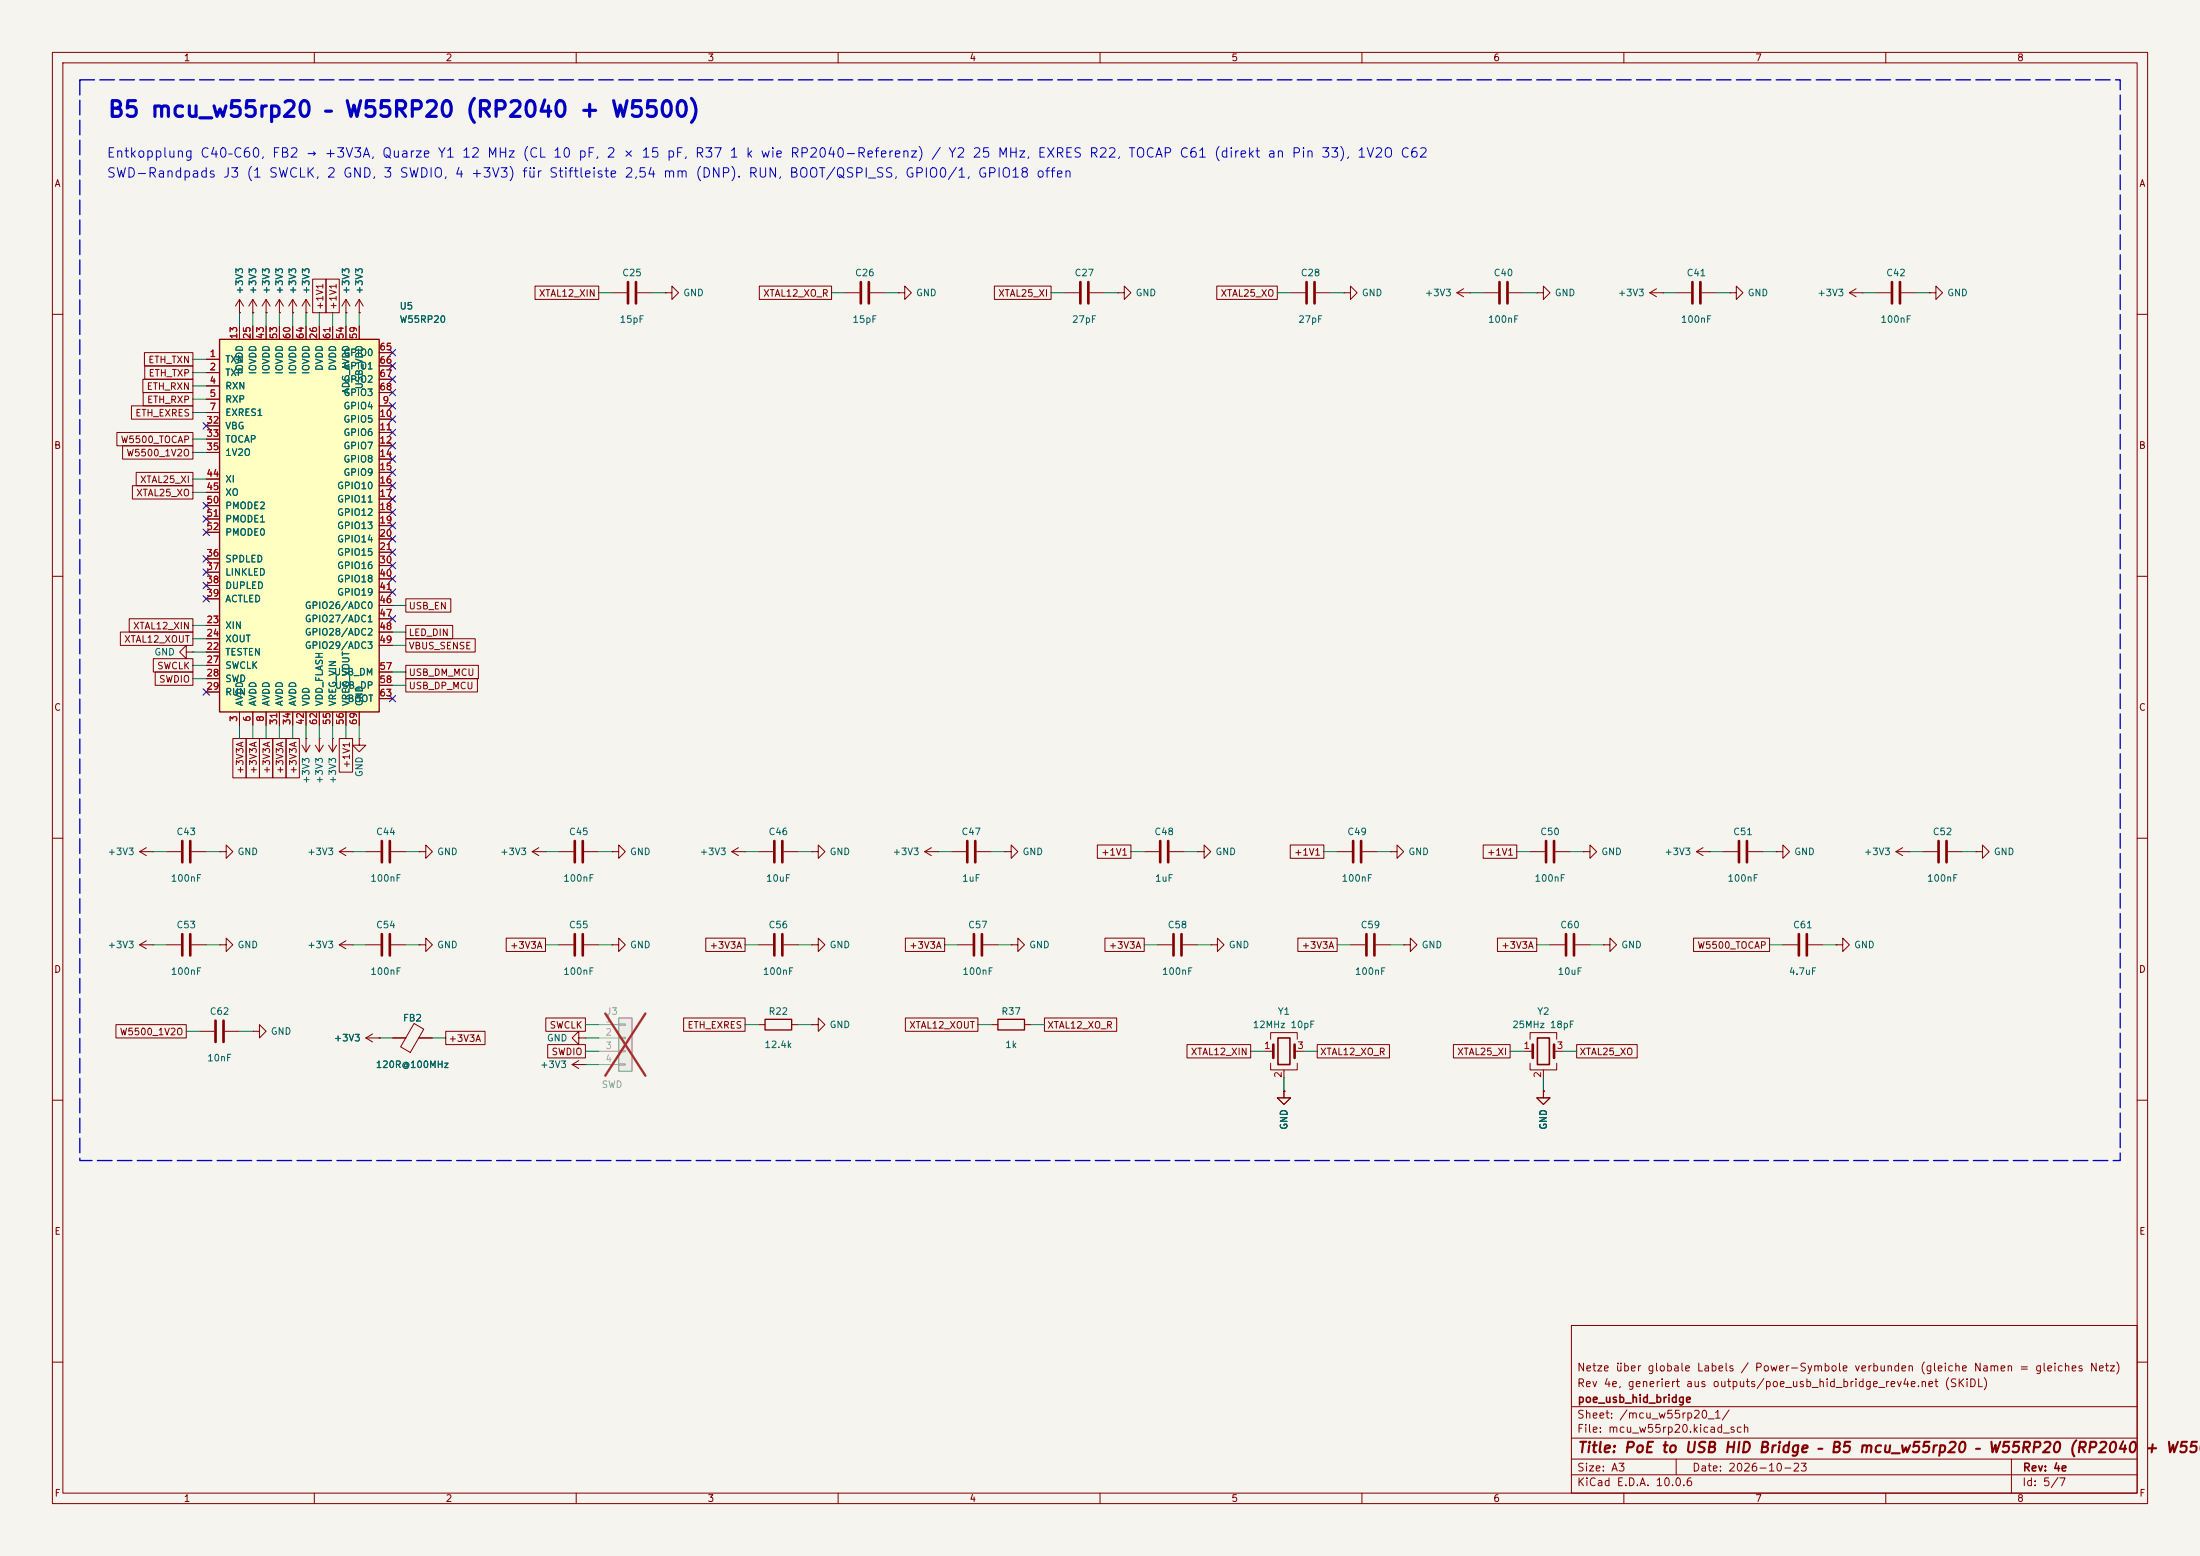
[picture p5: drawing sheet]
<svg xmlns="http://www.w3.org/2000/svg" width="420mm" height="297mm" viewBox="0 0 420 297" stroke-linecap="round" stroke-linejoin="round" font-family="sans-serif">
<path d="M0 0h420v297h-420z" fill="#f5f4ef" stroke="#f5f4ef" stroke-width=".19"/>
<g fill="none" stroke="#840000" stroke-width=".19">
<path d="M10 10h400v277h-400zM12 12h396v273h-396zM60 10v2M110 10v2M160 10v2M210 10v2M260 10v2M310 10v2M360 10v2M45.7 59.7h.1M45.7 57.2l-.7 1.2M45.7 57.2l.8 1.2"/>
<path d="M45.7 57.2v2.5M48.3 59.7h.1M48.3 57.2l-.8 1.2M48.3 57.2l.7 1.2M48.3 57.2v2.5M50.8 59.7h.1M50.8 57.2l-.8 1.2M50.8 57.2l.8 1.2M50.8 57.2v2.5M53.3 59.7h.1M53.3 57.2l-.7 1.2M53.3 57.2l.8 1.2"/>
<path d="M53.3 57.2v2.5M55.9 59.7h.1M55.9 57.2l-.8 1.2M55.9 57.2l.7 1.2M55.9 57.2v2.5M68.6 59.7h.1M68.6 57.2l-.8 1.2M68.6 57.2l.7 1.2M68.6 57.2v2.5M161.3 55.9h2.8M166.1 55.9h2.8M171.4 55.9h1.3v-1.3l1.3 1.3-1.3 1.3v-1.3"/>
<path d="M171.4 55.9h.1M203.2 55.9h2.8M208 55.9h2.8M213.4 55.9h1.2v-1.3l1.3 1.3-1.3 1.3v-1.3M213.4 55.9h.1M246.4 55.9h2.8M251.2 55.9h2.8M256.5 55.9h1.3v-1.3l1.3 1.3-1.3 1.3v-1.3M256.5 55.9h.1M278.1 55.9h2.6M278.1 55.9l1.3 .7M279.4 55.1l-1.3 .8"/>
<path d="M280.7 55.9h.1M283.2 55.9h2.8M288 55.9h2.8M293.4 55.9h1.2v-1.3l1.3 1.3-1.3 1.3v-1.3M293.4 55.9h.1M315 55.9h2.5M315 55.9l1.2 .7M316.2 55.1l-1.2 .8M317.5 55.9h.1M10 60h2M408 60h2M10 110h2"/>
<path d="M408 110h2M10 160h2M408 160h2M139.7 162.6l1.3 .7M139.7 162.6h2.5M141 161.8l-1.3 .8M142.2 162.6h.1M377.2 162.6h1.3v-1.3l1.2 1.3-1.2 1.2v-1.2M377.2 162.6h.1M74.9 198.1h2.6M79 195.4l1.9 1-2.6 4.5-1.8-1.1zM80 198.1h2.5"/>
<path d="M110.5 198.1v-1.2l-1.3 1.2 1.3 1.3v-1.3h1.3M111.8 198.1h.1M268 180.3h1.2v-1.2l1.3 1.2-1.3 1.3v-1.3M268 180.3h.1M295.9 180.3h2.8M300.7 180.3h2.8M306.1 180.3h1.2v-1.2l1.3 1.2-1.3 1.3v-1.3M306.1 180.3h.1M10 210h2M109.2 203.2l1.3 .8M109.2 203.2h2.6M110.5 202.4l-1.3 .8"/>
<path d="M111.8 203.2h.1M294.6 208.3v1.3h1.3l-1.3 1.2-1.2-1.2h1.2M294.6 208.3h.1M408 210h2M300 253h108v32h-108zM10 260h2M300 278.5h108M300 274.5h108M300 268.5h108M320 278.5v3M384 278.5v6.5M408 260h2"/>
<path d="M60 285v2M110 285v2M160 285v2M210 285v2M260 285v2M300 281.5h108M310 285v2M360 285v2"/>
</g>
<path d="M164.3 53.8v4.1M165.9 53.8v4.1M206.2 53.8v4.1M207.8 53.8v4.1M249.4 53.8v4.1M251 53.8v4.1M286.3 53.8v4.1M287.8 53.8v4.1M299 178.3v4.1M300.5 178.3v4.1" fill="none" stroke="#840000" stroke-width=".51"/>
<path d="M118.1 194.3h2.5v10.2h-2.5z" fill="#ebeae8"/>
<path d="M118.1 194.3h2.5v10.2h-2.5z" fill="none" stroke="#9c9b98" stroke-width=".25"/>
<path d="M114.3 195.6h3.8M114.3 198.1h3.8M118.1 195.5h1.3v.2h-1.3zM118.1 198h1.3v.2h-1.3zM114.3 200.7h3.8M114.3 203.2h3.8M118.1 200.5h1.3v.3h-1.3zM118.1 203.1h1.3v.2h-1.3z" fill="none" stroke="#9c9b98" stroke-width=".19"/>
<path d="M115.5 193.5l7.7 11.8M123.2 193.5l-7.7 11.8" fill="none" stroke="#e12e31" stroke-width=".46"/>
<g fill="none" stroke="#840000" stroke-width=".19">
<path d="M58.4 59.7h.1M58.4 57.2l-.7 1.2M58.4 57.2l.8 1.2M58.4 57.2v2.5M66 59.7h.1M66 57.2l-.7 1.2M66 57.2l.8 1.2M66 57.2v2.5M320 55.9h2.8M324.9 55.9h2.8M330.2 55.9h1.3v-1.3l1.2 1.3-1.2 1.3v-1.3M330.2 55.9h.1"/>
<path d="M353.1 55.9h2.5M353.1 55.9l1.2 .7M354.3 55.1l-1.2 .8M355.6 55.9h.1M358.1 55.9h2.8M363 55.9h2.8M368.3 55.9h1.3v-1.3l1.2 1.3-1.2 1.3v-1.3M368.3 55.9h.1M26.7 162.6h2.5M26.7 162.6l1.2 .7M27.9 179.6l-1.2 .7M27.9 161.8l-1.2 .8"/>
<path d="M29.2 162.6h.1M31.7 162.6h2.8M36.6 162.6h2.8M41.9 162.6h1.3v-1.3l1.2 1.3-1.2 1.2v-1.2M41.9 162.6h.1M64.8 162.6h2.5M64.8 162.6l1.2 .7M66 161.8l-1.2 .8M66 179.6l-1.2 .7M67.3 162.6h.1M69.8 162.6h2.8M74.7 162.6h2.8"/>
<path d="M80 162.6h1.3v-1.3l1.2 1.3-1.2 1.2v-1.2M80 162.6h.1M101.6 162.6h2.5M101.6 162.6l1.3 .7M102.9 161.8l-1.3 .8M104.1 162.6h.1M106.7 162.6h2.8M111.5 162.6h2.8M116.8 162.6h1.3v-1.3l1.3 1.3-1.3 1.2v-1.2M116.8 162.6h.1M144.8 162.6h2.8M149.6 162.6h2.8"/>
<path d="M154.9 162.6h1.3v-1.3l1.3 1.3-1.3 1.2v-1.2M154.9 162.6h.1M176.5 162.6h2.6M176.5 162.6l1.3 .7M177.8 161.8l-1.3 .8M179.1 162.6h.1M181.6 162.6h2.8M186.4 162.6h2.8M191.8 162.6h1.2v-1.3l1.3 1.3-1.3 1.2v-1.2M191.8 162.6h.1M218.4 162.6h2.8M223.3 162.6h2.8"/>
<path d="M228.6 162.6h1.3v-1.3l1.2 1.3-1.2 1.2v-1.2M228.6 162.6h.1M255.3 162.6h2.8M260.1 162.6h2.8M265.4 162.6h1.3v-1.3l1.3 1.3-1.3 1.2v-1.2M265.4 162.6h.1M339.1 162.6h1.3v-1.3l1.2 1.3-1.2 1.2v-1.2M339.1 162.6h.1M361.9 162.6l1.3 .7M361.9 162.6h2.6M363.2 161.8l-1.3 .8M364.5 162.6h.1"/>
<path d="M367 162.6h2.8M371.9 162.6h2.7M26.7 180.3h2.5M26.7 180.3l1.2 .8M29.2 180.3h.1M31.7 180.3h2.8M36.6 180.3h2.8M38.1 196.9h2.8M41.9 180.3h1.3v-1.2l1.2 1.2-1.2 1.3v-1.3M41.9 180.3h.1M42.9 196.9h2.8M48.3 196.9h1.2v-1.3l1.3 1.3-1.3 1.2v-1.2"/>
<path d="M48.3 196.9h.1M64.8 180.3h2.5M64.8 180.3l1.2 .8M67.3 180.3h.1M69.8 180.3h2.8M69.8 198.1l1.3 .8M69.8 198.1h2.6M71.1 197.4l-1.3 .7M72.4 198.1h.1M74.7 180.3h2.8M80 180.3h1.3v-1.2l1.2 1.2-1.2 1.3v-1.3M80 180.3h.1"/>
<path d="M144.8 180.3h2.8M144.8 195.6h1.2M149.6 180.3h2.8M151.1 195.6h1.3M154.9 180.3h1.3v-1.2l1.3 1.2-1.3 1.3v-1.3M154.9 180.3h.1M182.9 180.3h2.8M187.7 180.3h2.8M189.2 195.6h1.3M193 180.3h1.3v-1.2l1.3 1.2-1.3 1.3v-1.3M193 180.3h.1M195.6 195.6h1.2"/>
<path d="M221 180.3h2.8M225.8 180.3h2.8M231.1 180.3h1.3v-1.2l1.3 1.2-1.3 1.3v-1.3M231.1 180.3h.1M242.6 198.4v-1.3h5v1.3M257.8 180.3h2.8M262.6 180.3h2.8M340.4 180.3h2.8M345.2 180.3h2.8M350.5 180.3h1.3v-1.2l1.3 1.2-1.3 1.3v-1.3M350.5 180.3h.1M241.3 200.7h1.8"/>
<path d="M242.6 202.9v1.3h5v-1.3M245.1 208.3v1.3h1.3l-1.3 1.2-1.3-1.2h1.3M245.1 208.3h.1M245.1 204.2v1.5M247.1 200.7h1.8"/>
</g>
<g fill="none" stroke="#840000" stroke-width=".51">
<path d="M323.1 53.8v4.1M324.6 53.8v4.1M361.2 53.8v4.1M362.7 53.8v4.1M34.8 160.5v4.1M34.8 178.3v4.1M36.3 160.5v4.1M36.3 178.3v4.1M72.9 160.5v4.1M72.9 178.3v4.1M74.4 160.5v4.1M74.4 178.3v4.1"/>
<path d="M109.7 160.5v4.1M111.3 160.5v4.1M147.8 160.5v4.1M147.8 178.3v4.1M149.4 160.5v4.1M149.4 178.3v4.1M184.7 160.5v4.1M185.9 178.3v4.1M186.2 160.5v4.1M187.5 178.3v4.1M221.5 160.5v4.1M223 160.5v4.1"/>
<path d="M224 178.3v4.1M225.6 178.3v4.1M258.3 160.5v4.1M259.8 160.5v4.1M260.9 178.3v4.1M262.4 178.3v4.1M343.4 178.3v4.1M344.9 178.3v4.1M370.1 160.5v4.1M371.6 160.5v4.1M41.1 194.8v4.1M42.7 194.8v4.1"/>
<path d="M243.1 199.4v2.5M247.1 199.4v2.5"/>
</g>
<path d="M244 198.1h2.3v5.1h-2.3z" fill="none" stroke="#840000" stroke-width=".3"/>
<path d="M146 194.6h5.1v2h-5.1zM190.5 194.6h5.1v2h-5.1z" fill="none" stroke="#840000" stroke-width=".25"/>
<path d="M41.9 64.8h30.5v71.1h-30.5z" fill="#ffffc2"/>
<path d="M41.9 64.8h30.5v71.1h-30.5z" fill="none" stroke="#840000" stroke-width=".25"/>
<g fill="none" stroke="#840000" stroke-width=".19">
<path d="M45.7 59.7h.1M48.3 59.7h.1M50.8 59.7h.1M53.3 59.7h.1M55.9 59.7h.1M58.4 59.7h.1M59.7 53.3h2.5v6.4h-2.5zM62.2 53.3h2.6v6.4h-2.6zM66 59.7h.1M68.6 59.7h.1M102.1 54.6h12.2v2.6h-12.2zM116.8 55.9h2.8"/>
<path d="M121.7 55.9h2.8M127 55.9h1.3v-1.3l1.2 1.3-1.2 1.3v-1.3M127 55.9h.1M145 54.6h13.7v2.6h-13.7zM189.8 54.6h10.9v2.6h-10.9zM232.3 54.6h11.5v2.6h-11.5zM25.1 77.5h11.7v2.5h-11.7zM27.3 72.4h9.5v2.5h-9.5zM27.3 74.9h9.5v2.6h-9.5zM27.6 67.3h9.2v2.6h-9.2zM27.6 69.8h9.2v2.6h-9.2zM39.4 68.6h2.5"/>
<path d="M39.4 71.1h2.5M39.4 73.7h2.5M39.4 76.2h2.5M39.4 78.7h2.5M45.7 62.2v2.6M48.3 62.2v2.6M50.8 62.2v2.6M53.3 62.2v2.6M55.9 62.2v2.6M58.4 62.2v2.6M61 62.2v2.6M63.5 62.2v2.6"/>
<path d="M66 62.2v2.6M68.6 62.2v2.6M72.4 77.5h2.5M72.4 67.3h2.5M72.4 69.9h2.5M72.4 72.4h2.5M72.4 74.9h2.5M22.3 82.5h14.5v2.6h-14.5zM23.4 85.1h13.4v2.5h-13.4zM25.3 92.7h11.5v2.6h-11.5zM26 90.2h10.8v2.5h-10.8zM39.4 81.3h2.5"/>
<path d="M39.4 83.8h2.5M39.4 86.4h2.5M39.4 91.4h2.5M39.4 94h2.5M39.4 96.5h2.5M39.4 99.1h2.5M72.4 80h2.5M72.4 82.6h2.5M72.4 85.1h2.5M72.4 87.6h2.5M72.4 90.2h2.5M72.4 92.7h2.5"/>
<path d="M72.4 95.3h2.5M72.4 97.8h2.5M24.7 118.1h12.1v2.6h-12.1zM39.4 119.4h2.5M39.4 106.7h2.5M39.4 109.2h2.5M39.4 111.8h2.5M39.4 114.3h2.5M39.4 101.6h2.5M72.4 100.3h2.5M72.4 102.9h2.5M72.4 105.4h2.5"/>
<path d="M72.4 108h2.5M72.4 110.5h2.5M72.4 113h2.5M72.4 115.6h2.5M72.4 118.1h2.5M77.5 114.3h8.6v2.5h-8.6zM77.5 119.4h8.9v2.5h-8.9zM23 120.6h13.8v2.6h-13.8zM29.3 125.7h7.5v2.6h-7.5zM29.6 128.3h7.2v2.5h-7.2zM35.6 124.5v-1.3l-1.3 1.3 1.3 1.2v-1.2h1.2M36.8 124.5h.1"/>
<path d="M39.4 124.5h2.5M39.4 121.9h2.5M39.4 127h2.5M39.4 129.5h2.5M39.4 132.1h2.5M45.7 135.9v2.5M48.3 135.9v2.5M50.8 135.9v2.5M53.3 135.9v2.5M55.9 135.9v2.5M58.4 135.9v2.5M61 135.9v2.5"/>
<path d="M63.5 135.9v2.5M66 135.9v2.5M68.6 135.9v2.5M72.4 120.7h2.5M72.4 123.2h2.5M72.4 128.3h2.5M72.4 130.8h2.5M72.4 133.4h2.5M77.5 127h13.8v2.5h-13.8zM77.5 129.5h13.6v2.6h-13.6zM77.5 121.9h13.2v2.6h-13.2zM44.4 141h2.6v7.5h-2.6z"/>
<path d="M47 141h2.5v7.5h-2.5zM49.5 141h2.6v7.5h-2.6zM52.1 141h2.5v7.5h-2.5zM54.6 141h2.6v7.5h-2.6zM57.7 142.2l.7 1.3M58.4 141h.1M58.4 141v2.5M59.2 142.2l-.8 1.3M60.2 142.2l.8 1.3M61 141h.1M61 141v2.5M61.7 142.2l-.7 1.3"/>
<path d="M62.7 142.2l.8 1.3M63.5 141h.1M63.5 141v2.5M64.3 142.2l-.8 1.3M64.8 141h2.5v6.4h-2.5zM68.6 141v1.2h1.2l-1.2 1.3-1.3-1.3h1.3M68.6 141h.1M96.6 179.1h7.5v2.5h-7.5zM134.7 179.1h7.5v2.5h-7.5zM172.8 179.1h7.5v2.5h-7.5zM209.5 161.3h6.4v2.5h-6.4zM210.9 179.1h7.5v2.5h-7.5z"/>
<path d="M246.3 161.3h6.4v2.5h-6.4zM247.8 179.1h7.5v2.5h-7.5zM283.1 161.3h6.5v2.5h-6.5zM285.9 179.1h7.5v2.5h-7.5zM292.1 162.6h2.8M296.9 162.6h2.8M302.3 162.6h1.2v-1.3l1.3 1.3-1.3 1.2v-1.2M302.3 162.6h.1M323.3 179.1h14.5v2.5h-14.5zM323.8 162.6h2.6M323.8 162.6l1.3 .7M325.1 161.8l-1.3 .8"/>
<path d="M326.4 162.6h.1M328.9 162.6h2.8M333.8 162.6h2.7M22.1 195.6h13.5v2.5h-13.5zM72.4 198.1h.1M74.9 198.1h2.6M80 198.1h2.5M85.1 196.8h7.5v2.6h-7.5zM104.2 194.3h7.6v2.6h-7.6zM104.6 199.4h7.2v2.5h-7.2zM106.7 180.3h2.8M111.5 180.3h2.8"/>
<path d="M116.8 180.3h1.3v-1.2l1.3 1.2-1.3 1.3v-1.3M116.8 180.3h.1M130.5 194.3h11.7v2.6h-11.7zM154.9 195.6h1.3v-1.3l1.3 1.3-1.3 1.3v-1.3M154.9 195.6h.1M172.8 194.3h13.9v2.6h-13.9zM199.4 194.3h13.8v2.6h-13.8zM226.6 199.4h12.2v2.5h-12.2zM251.5 199.4h13.8v2.5h-13.8zM277.5 199.4h10.8v2.5h-10.8zM292.1 198.4v-1.3h5.1v1.3M301 199.4h11.5v2.5h-11.5z"/>
<path d="M245.1 208.3h.1M290.8 200.7h1.8M292.1 202.9v1.3h5.1v-1.3M294.6 208.3h.1M294.6 204.2v1.5M296.7 200.7h1.7"/>
</g>
<path d="M119.9 53.8v4.1M121.4 53.8v4.1M109.7 178.3v4.1M111.3 178.3v4.1M295.1 160.5v4.1M296.7 160.5v4.1M332 160.5v4.1M333.5 160.5v4.1M292.6 199.4v2.5M296.7 199.4v2.5" fill="none" stroke="#840000" stroke-width=".51"/>
<path d="M293.5 198.1h2.3v5.1h-2.3z" fill="none" stroke="#840000" stroke-width=".3"/>
<g fill="none" stroke="#009600" stroke-width=".19">
<path d="M45.7 59.7v2.5M48.3 59.7v2.5M50.8 59.7v2.5M53.3 59.7v2.5M55.9 59.7v2.5M58.4 59.7v2.5M61 59.7v2.5M63.5 59.7v2.5M66 59.7v2.5M68.6 59.7v2.5M114.3 55.9h2.5M124.5 55.9h2.5"/>
<path d="M158.7 55.9h2.6M168.9 55.9h2.5M200.7 55.9h2.5M210.8 55.9h2.6M243.8 55.9h2.6M254 55.9h2.5M280.7 55.9h2.5M290.8 55.9h2.6M317.5 55.9h2.5M327.7 55.9h2.5M355.6 55.9h2.5M365.8 55.9h2.5"/>
<path d="M36.8 78.7h2.6M36.8 68.6h2.6M36.8 71.1h2.6M36.8 73.7h2.6M36.8 76.2h2.6M36.8 83.8h2.6M36.8 86.4h2.6M36.8 91.4h2.6M36.8 94h2.6M36.8 119.4h2.6M74.9 115.6h2.6M36.8 127h2.6"/>
<path d="M36.8 129.5h2.6M36.8 121.9h2.6M36.8 124.5h2.6M45.7 138.4v2.6M48.3 138.4v2.6M50.8 138.4v2.6M53.3 138.4v2.6M55.9 138.4v2.6M58.4 138.4v2.6M61 138.4v2.6M63.5 138.4v2.6M66 138.4v2.6"/>
<path d="M68.6 138.4v2.6M74.9 130.8h2.6M74.9 120.7h2.6M74.9 123.2h2.6M74.9 128.3h2.6M29.2 162.6h2.5M39.4 162.6h2.5M67.3 162.6h2.5M77.5 162.6h2.5M104.1 162.6h2.6M114.3 162.6h2.5M142.2 162.6h2.6"/>
<path d="M152.4 162.6h2.5M179.1 162.6h2.5M189.2 162.6h2.6M215.9 162.6h2.5M226.1 162.6h2.5M252.7 162.6h2.6M262.9 162.6h2.5M289.6 162.6h2.5M299.7 162.6h2.6M326.4 162.6h2.5M336.5 162.6h2.6M364.5 162.6h2.5"/>
<path d="M374.6 162.6h2.6M29.2 180.3h2.5M35.6 196.9h2.5M39.4 180.3h2.5M45.7 196.9h2.6M67.3 180.3h2.5M72.4 198.1h2.5M77.5 180.3h2.5M82.5 198.1h2.6M104.1 180.3h2.6M111.8 195.6h2.5M111.8 198.1h2.5"/>
<path d="M114.3 180.3h2.5M142.2 180.3h2.6M142.2 195.6h2.6M152.4 180.3h2.5M152.4 195.6h2.5M180.3 180.3h2.6M186.7 195.6h2.5M190.5 180.3h2.5M196.8 195.6h2.6M218.4 180.3h2.6M228.6 180.3h2.5M255.3 180.3h2.5"/>
<path d="M265.4 180.3h2.6M293.4 180.3h2.5M303.5 180.3h2.6M337.8 180.3h2.6M348 180.3h2.5M111.8 200.7h2.5M111.8 203.2h2.5M238.8 200.7h2.5M245.1 205.7v2.6M248.9 200.7h2.6M288.3 200.7h2.5M294.6 205.7v2.6"/>
<path d="M298.4 200.7h2.6"/>
</g>
<g fill="none" stroke="#000084" stroke-width=".19">
<path d="M74.3 66.7l1.2 1.2M74.3 69.2l1.2 1.3M74.3 71.8l1.2 1.2M74.3 74.3l1.2 1.2M74.3 76.9l1.2 1.2M74.3 79.4l1.2 1.2M75.5 66.7l-1.2 1.2M75.5 69.2l-1.2 1.3M75.5 71.8l-1.2 1.2M75.5 74.3l-1.2 1.2M75.5 76.9l-1.2 1.2M75.5 79.4l-1.2 1.2"/>
<path d="M38.8 80.7l1.2 1.2M38.8 95.9l1.2 1.2M38.8 98.5l1.2 1.2M40 80.7l-1.2 1.2M40 95.9l-1.2 1.2M40 98.5l-1.2 1.2M74.3 87l1.2 1.2M74.3 89.6l1.2 1.2M74.3 92.1l1.2 1.2M74.3 97.2l1.2 1.2M74.3 99.7l1.2 1.2M74.3 94.6l1.2 1.3"/>
<path d="M74.3 81.9l1.2 1.3M74.3 84.5l1.2 1.2M75.5 87l-1.2 1.2M75.5 89.6l-1.2 1.2M75.5 92.1l-1.2 1.2M75.5 97.2l-1.2 1.2M75.5 99.7l-1.2 1.2M75.5 94.6l-1.2 1.3M75.5 81.9l-1.2 1.3M75.5 84.5l-1.2 1.2M38.8 113.7l1.2 1.2M38.8 106.1l1.2 1.2"/>
<path d="M38.8 108.6l1.2 1.2M38.8 111.2l1.2 1.2M38.8 101l1.2 1.2M40 113.7l-1.2 1.2M40 106.1l-1.2 1.2M40 108.6l-1.2 1.2M40 111.2l-1.2 1.2M40 101l-1.2 1.2M74.3 109.9l1.2 1.2M74.3 102.3l1.2 1.2M74.3 104.8l1.2 1.2M74.3 107.3l1.2 1.3"/>
<path d="M74.3 117.5l1.2 1.2M74.3 112.4l1.2 1.2M75.5 109.9l-1.2 1.2M75.5 102.3l-1.2 1.2M75.5 104.8l-1.2 1.2M75.5 107.3l-1.2 1.3M75.5 117.5l-1.2 1.2M75.5 112.4l-1.2 1.2M38.8 131.5l1.2 1.2M40 131.5l-1.2 1.2M74.3 132.7l1.2 1.3M75.5 132.7l-1.2 1.3"/>
</g>
<path d="M15.2 15.2h389.6v206.3h-389.6z" fill="none" stroke="#0000c2" stroke-width=".25" stroke-dasharray="2.8 1"/>
<text font-size="3" fill="#0000c2" x="20.4" y="23.1">B5 mcu_w55rp20 – W55RP20 (RP2040 + W5500)</text>
<g font-size="2" fill="#840000">
<text x="301" y="277.8">Title: PoE to USB HID Bridge – B5 mcu_w55rp20 – W55RP20 (RP2040</text>
<text x="409.3" y="277.8">+ W550</text>
</g>
<g font-size="1.8" fill="#0000c2">
<text x="20.2" y="30.5">Entkopplung C40–C60, FB2 → +3V3A, Quarze Y1 12 MHz (CL 10 pF, 2 × 15 pF, R37 1 k wie RP2040-Referenz) / Y2 25 MHz, EXRES R22, TOCAP C61 (direkt an Pin 33), 1V2O C62</text>
<text x="20.2" y="34.4">SWD-Randpads J3 (1 SWCLK, 2 GND, 3 SWDIO, 4 +3V3) für Stiftleiste 2,54 mm (DNP). RUN, BOOT/QSPI_SS, GPIO0/1, GPIO18 offen</text>
</g>
<g font-size="1.5" fill="#840000">
<text x="300.9" y="262.1">Netze über globale Labels / Power-Symbole verbunden (gleiche Namen = gleiches Netz)</text>
<text x="300.9" y="265.1">Rev 4e, generiert aus outputs/poe_usb_hid_bridge_rev4e.net (SKiDL)</text>
<text x="301" y="268.1">poe_usb_hid_bridge</text>
<text x="300.9" y="273.8">File: mcu_w55rp20.kicad_sch</text>
<text x="300.9" y="271.1">Sheet: /mcu_w55rp20_1/</text>
<text x="300.9" y="281.2">Size: A3</text>
<text x="322.9" y="281.2">Date: 2026-10-23</text>
<text x="386" y="281.2">Rev: 4e</text>
<text x="300.9" y="284">KiCad E.D.A. 10.0.6</text>
<text x="385.9" y="284">Id: 5/7</text>
</g>
<g font-size="1.3" fill="#840000">
<text x="35" y="12">1</text>
<text x="85" y="12">2</text>
<text x="135" y="12">3</text>
<text x="185" y="12">4</text>
<text x="235" y="12">5</text>
<text x="285" y="12">6</text>
<text x="335" y="12">7</text>
<text x="385" y="12">8</text>
<text x="10.3" y="36">A</text>
<text x="408.3" y="36">A</text>
<text x="62" y="59.2" transform="rotate(-90 62 59.2)">+1V1</text>
<text x="64.6" y="59.2" transform="rotate(-90 64.6 59.2)">+1V1</text>
<text x="102.8" y="56.9">XTAL12_XIN</text>
<text x="145.6" y="56.9">XTAL12_XO_R</text>
<text x="190.5" y="56.9">XTAL25_XI</text>
<text x="232.9" y="56.9">XTAL25_XO</text>
<text x="28.2" y="69.6">ETH_TXN</text>
<text x="27.9" y="74.7">ETH_RXN</text>
<text x="28" y="77.3">ETH_RXP</text>
<text x="28.3" y="72.2">ETH_TXP</text>
<text x="25.7" y="79.8">ETH_EXRES</text>
<text x="10.2" y="86">B</text>
<text x="22.9" y="84.9">W5500_TOCAP</text>
<text x="24" y="87.4">W5500_1V2O</text>
<text x="408.2" y="86">B</text>
<text x="25.9" y="95">XTAL25_XO</text>
<text x="26.6" y="92.5">XTAL25_XI</text>
<text x="77.9" y="116.6">USB_EN</text>
<text x="23.6" y="123">XTAL12_XOUT</text>
<text x="25.3" y="120.4">XTAL12_XIN</text>
<text x="77.9" y="121.7">LED_DIN</text>
<text x="77.9" y="124.2">VBUS_SENSE</text>
<text x="29.9" y="128.1">SWCLK</text>
<text x="30.3" y="130.6">SWDIO</text>
<text x="77.9" y="129.3">USB_DM_MCU</text>
<text x="77.9" y="131.9">USB_DP_MCU</text>
<text x="10.2" y="136">C</text>
<text x="408.2" y="136">C</text>
<text x="46.8" y="147.8" transform="rotate(-90 46.8 147.8)">+3V3A</text>
<text x="49.3" y="147.8" transform="rotate(-90 49.3 147.8)">+3V3A</text>
<text x="51.9" y="147.8" transform="rotate(-90 51.9 147.8)">+3V3A</text>
<text x="54.4" y="147.8" transform="rotate(-90 54.4 147.8)">+3V3A</text>
<text x="56.9" y="147.8" transform="rotate(-90 56.9 147.8)">+3V3A</text>
<text x="67.1" y="146.8" transform="rotate(-90 67.1 146.8)">+1V1</text>
<text x="210.1" y="163.6">+1V1</text>
<text x="246.9" y="163.6">+1V1</text>
<text x="283.8" y="163.6">+1V1</text>
<text x="10.2" y="186">D</text>
<text x="97.3" y="181.4">+3V3A</text>
<text x="135.4" y="181.4">+3V3A</text>
<text x="173.5" y="181.4">+3V3A</text>
<text x="211.6" y="181.4">+3V3A</text>
<text x="248.4" y="181.4">+3V3A</text>
<text x="286.5" y="181.4">+3V3A</text>
<text x="323.9" y="181.4">W5500_TOCAP</text>
<text x="408.2" y="186">D</text>
<text x="22.8" y="197.9">W5500_1V2O</text>
<text x="104.8" y="196.6">SWCLK</text>
<text x="131.1" y="196.6">ETH_EXRES</text>
<text x="173.5" y="196.6">XTAL12_XOUT</text>
<text x="199.8" y="196.6">XTAL12_XO_R</text>
<text x="85.5" y="199.2">+3V3A</text>
<text x="105.2" y="201.7">SWDIO</text>
<text x="227.2" y="201.7">XTAL12_XIN</text>
<text x="251.9" y="201.7">XTAL12_XO_R</text>
<text x="278.1" y="201.7">XTAL25_XI</text>
<text x="301.4" y="201.7">XTAL25_XO</text>
<text x="10.3" y="236">E</text>
<text x="408.3" y="236">E</text>
<text x="10.3" y="286">F</text>
<text x="35" y="287">1</text>
<text x="85" y="287">2</text>
<text x="135" y="287">3</text>
<text x="185" y="287">4</text>
<text x="235" y="287">5</text>
<text x="285" y="287">6</text>
<text x="335" y="287">7</text>
<text x="385" y="287">8</text>
<text x="408.3" y="286">F</text>
</g>
<g font-size="1.3" fill="#006464">
<text x="118.7" y="53">C25</text>
<text x="163.1" y="53">C26</text>
<text x="205" y="53">C27</text>
<text x="248.2" y="53">C28</text>
<text x="285" y="53">C40</text>
<text x="321.9" y="53">C41</text>
<text x="360" y="53">C42</text>
<text x="46.7" y="56.3" transform="rotate(-90 46.7 56.3)">+3V3</text>
<text x="49.2" y="56.3" transform="rotate(-90 49.2 56.3)">+3V3</text>
<text x="51.8" y="56.3" transform="rotate(-90 51.8 56.3)">+3V3</text>
<text x="54.3" y="56.3" transform="rotate(-90 54.3 56.3)">+3V3</text>
<text x="56.8" y="56.3" transform="rotate(-90 56.8 56.3)">+3V3</text>
<text x="59.4" y="56.3" transform="rotate(-90 59.4 56.3)">+3V3</text>
<text x="67" y="56.3" transform="rotate(-90 67 56.3)">+3V3</text>
<text x="69.5" y="56.3" transform="rotate(-90 69.5 56.3)">+3V3</text>
<text x="76.2" y="59.4">U5</text>
<text x="130.3" y="56.8">GND</text>
<text x="174.8" y="56.8">GND</text>
<text x="216.7" y="56.8">GND</text>
<text x="259.9" y="56.8">GND</text>
<text x="271.9" y="56.8">+3V3</text>
<text x="296.7" y="56.8">GND</text>
<text x="308.7" y="56.8">+3V3</text>
<text x="333.5" y="56.8">GND</text>
<text x="346.8" y="56.8">+3V3</text>
<text x="371.6" y="56.8">GND</text>
<text x="76.2" y="61.9">W55RP20</text>
<text x="118.2" y="61.9">15pF</text>
<text x="162.6" y="61.9">15pF</text>
<text x="204.6" y="61.9">27pF</text>
<text x="247.7" y="61.9">27pF</text>
<text x="284" y="61.9">100nF</text>
<text x="320.8" y="61.9">100nF</text>
<text x="358.9" y="61.9">100nF</text>
<text x="42.9" y="69.5">TXN</text>
<text x="46.7" y="71.6" transform="rotate(-90 46.7 71.6)">IOVDD</text>
<text x="49.2" y="71.6" transform="rotate(-90 49.2 71.6)">IOVDD</text>
<text x="51.8" y="71.6" transform="rotate(-90 51.8 71.6)">IOVDD</text>
<text x="54.3" y="71.6" transform="rotate(-90 54.3 71.6)">IOVDD</text>
<text x="56.8" y="71.6" transform="rotate(-90 56.8 71.6)">IOVDD</text>
<text x="59.4" y="71.6" transform="rotate(-90 59.4 71.6)">IOVDD</text>
<text x="61.9" y="70.9" transform="rotate(-90 61.9 70.9)">DVDD</text>
<text x="64.5" y="70.9" transform="rotate(-90 64.5 70.9)">DVDD</text>
<text x="65.5" y="68.3">GPIO0</text>
<text x="65.5" y="70.8">GPIO1</text>
<text x="42.9" y="72.1">TXP</text>
<text x="42.9" y="74.6">RXN</text>
<text x="42.9" y="77.2">RXP</text>
<text x="65.5" y="73.4">GPIO2</text>
<text x="65.5" y="75.9">GPIO3</text>
<text x="67" y="75.3" transform="rotate(-90 67 75.3)">ADC_AVDD</text>
<text x="69.5" y="74.4" transform="rotate(-90 69.5 74.4)">USB_VDD</text>
<text x="42.9" y="79.7">EXRES1</text>
<text x="42.9" y="82.2">VBG</text>
<text x="65.5" y="78.4">GPIO4</text>
<text x="65.5" y="81">GPIO5</text>
<text x="65.5" y="83.5">GPIO6</text>
<text x="42.9" y="84.8">TOCAP</text>
<text x="42.9" y="87.3">1V2O</text>
<text x="65.5" y="86.1">GPIO7</text>
<text x="65.5" y="88.6">GPIO8</text>
<text x="42.9" y="92.4">XI</text>
<text x="42.9" y="94.9">XO</text>
<text x="64.3" y="93.7">GPIO10</text>
<text x="65.5" y="91.1">GPIO9</text>
<text x="42.9" y="97.5">PMODE2</text>
<text x="42.9" y="100">PMODE1</text>
<text x="64.3" y="96.2">GPIO11</text>
<text x="64.3" y="98.8">GPIO12</text>
<text x="64.3" y="101.3">GPIO13</text>
<text x="42.9" y="107.6">SPDLED</text>
<text x="42.9" y="102.6">PMODE0</text>
<text x="64.3" y="103.8">GPIO14</text>
<text x="64.3" y="106.4">GPIO15</text>
<text x="42.9" y="110.2">LINKLED</text>
<text x="42.9" y="112.7">DUPLED</text>
<text x="64.3" y="108.9">GPIO16</text>
<text x="64.3" y="111.5">GPIO18</text>
<text x="64.3" y="114">GPIO19</text>
<text x="42.9" y="115.3">ACTLED</text>
<text x="58.1" y="116.5">GPIO26/ADC0</text>
<text x="58.1" y="119.1">GPIO27/ADC1</text>
<text x="29.4" y="125.4">GND</text>
<text x="42.9" y="125.4">TESTEN</text>
<text x="42.9" y="120.3">XIN</text>
<text x="42.9" y="122.9">XOUT</text>
<text x="58.1" y="121.6">GPIO28/ADC2</text>
<text x="58.1" y="124.2">GPIO29/ADC3</text>
<text x="42.9" y="128">SWCLK</text>
<text x="42.9" y="130.5">SWD</text>
<text x="63.6" y="129.2">USB_DM</text>
<text x="63.8" y="131.8">USB_DP</text>
<text x="42.9" y="133">RUN</text>
<text x="46.7" y="134.9" transform="rotate(-90 46.7 134.9)">AVDD</text>
<text x="49.2" y="134.9" transform="rotate(-90 49.2 134.9)">AVDD</text>
<text x="51.8" y="134.9" transform="rotate(-90 51.8 134.9)">AVDD</text>
<text x="54.3" y="134.9" transform="rotate(-90 54.3 134.9)">AVDD</text>
<text x="56.8" y="134.9" transform="rotate(-90 56.8 134.9)">AVDD</text>
<text x="59.4" y="134.9" transform="rotate(-90 59.4 134.9)">VDD</text>
<text x="61.9" y="134.9" transform="rotate(-90 61.9 134.9)">VDD_FLASH</text>
<text x="64.5" y="134.9" transform="rotate(-90 64.5 134.9)">VREG_VIN</text>
<text x="66.2" y="134.3">BOOT</text>
<text x="67" y="134.9" transform="rotate(-90 67 134.9)">VREG_VOUT</text>
<text x="69.5" y="134.9" transform="rotate(-90 69.5 134.9)">GND</text>
<text x="59.4" y="149.7" transform="rotate(-90 59.4 149.7)">+3V3</text>
<text x="61.9" y="149.7" transform="rotate(-90 61.9 149.7)">+3V3</text>
<text x="64.5" y="149.7" transform="rotate(-90 64.5 149.7)">+3V3</text>
<text x="69.5" y="148.4" transform="rotate(-90 69.5 148.4)">GND</text>
<text x="33.6" y="159.7">C43</text>
<text x="71.7" y="159.7">C44</text>
<text x="108.5" y="159.7">C45</text>
<text x="146.6" y="159.7">C46</text>
<text x="183.4" y="159.7">C47</text>
<text x="220.3" y="159.7">C48</text>
<text x="257.1" y="159.7">C49</text>
<text x="293.9" y="159.7">C50</text>
<text x="330.8" y="159.7">C51</text>
<text x="368.9" y="159.7">C52</text>
<text x="20.5" y="163.5">+3V3</text>
<text x="45.2" y="163.5">GND</text>
<text x="58.6" y="163.5">+3V3</text>
<text x="83.3" y="163.5">GND</text>
<text x="95.4" y="163.5">+3V3</text>
<text x="120.2" y="163.5">GND</text>
<text x="133.5" y="163.5">+3V3</text>
<text x="158.3" y="163.5">GND</text>
<text x="170.3" y="163.5">+3V3</text>
<text x="195.1" y="163.5">GND</text>
<text x="231.9" y="163.5">GND</text>
<text x="268.8" y="163.5">GND</text>
<text x="305.6" y="163.5">GND</text>
<text x="317.6" y="163.5">+3V3</text>
<text x="342.4" y="163.5">GND</text>
<text x="355.7" y="163.5">+3V3</text>
<text x="380.5" y="163.5">GND</text>
<text x="32.5" y="168.6">100nF</text>
<text x="70.6" y="168.6">100nF</text>
<text x="107.4" y="168.6">100nF</text>
<text x="146.1" y="168.6">10uF</text>
<text x="183.6" y="168.6">1uF</text>
<text x="220.4" y="168.6">1uF</text>
<text x="256" y="168.6">100nF</text>
<text x="292.8" y="168.6">100nF</text>
<text x="329.7" y="168.6">100nF</text>
<text x="367.8" y="168.6">100nF</text>
<text x="33.6" y="177.5">C53</text>
<text x="71.7" y="177.5">C54</text>
<text x="108.5" y="177.5">C55</text>
<text x="146.6" y="177.5">C56</text>
<text x="184.7" y="177.5">C57</text>
<text x="222.8" y="177.5">C58</text>
<text x="259.6" y="177.5">C59</text>
<text x="297.7" y="177.5">C60</text>
<text x="342.2" y="177.5">C61</text>
<text x="20.5" y="181.3">+3V3</text>
<text x="45.2" y="181.3">GND</text>
<text x="58.6" y="181.3">+3V3</text>
<text x="83.3" y="181.3">GND</text>
<text x="120.2" y="181.3">GND</text>
<text x="158.3" y="181.3">GND</text>
<text x="196.4" y="181.3">GND</text>
<text x="234.5" y="181.3">GND</text>
<text x="271.3" y="181.3">GND</text>
<text x="309.4" y="181.3">GND</text>
<text x="353.9" y="181.3">GND</text>
<text x="32.5" y="186.4">100nF</text>
<text x="70.6" y="186.4">100nF</text>
<text x="107.4" y="186.4">100nF</text>
<text x="145.5" y="186.4">100nF</text>
<text x="183.6" y="186.4">100nF</text>
<text x="221.7" y="186.4">100nF</text>
<text x="258.6" y="186.4">100nF</text>
<text x="297.3" y="186.4">10uF</text>
<text x="341.4" y="186.4">4.7uF</text>
<text x="39.9" y="194">C62</text>
<text x="51.6" y="197.8">GND</text>
<text x="76.8" y="195.3">FB2</text>
<text x="146.6" y="194">R22</text>
<text x="158.3" y="196.5">GND</text>
<text x="191.1" y="194">R37</text>
<text x="239.1" y="196.5">12MHz 10pF</text>
<text x="243.8" y="194">Y1</text>
<text x="288.6" y="196.5">25MHz 18pF</text>
<text x="293.4" y="194">Y2</text>
<text x="39.5" y="202.9">10nF</text>
<text x="63.6" y="199.1">+3V3</text>
<text x="104.3" y="199.1">GND</text>
<text x="145.8" y="200.4">12.4k</text>
<text x="191.8" y="200.4">1k</text>
<text x="71.6" y="204.2">120R@100MHz</text>
<text x="103" y="204.2">+3V3</text>
<text x="246.1" y="215.7" transform="rotate(-90 246.1 215.7)">GND</text>
<text x="295.6" y="215.7" transform="rotate(-90 295.6 215.7)">GND</text>
</g>
<g font-size="1.3" fill="#a90000">
<text x="45.6" y="64.8" transform="rotate(-90 45.6 64.8)">13</text>
<text x="48.1" y="64.8" transform="rotate(-90 48.1 64.8)">25</text>
<text x="50.7" y="64.8" transform="rotate(-90 50.7 64.8)">43</text>
<text x="53.2" y="64.8" transform="rotate(-90 53.2 64.8)">53</text>
<text x="55.7" y="64.8" transform="rotate(-90 55.7 64.8)">60</text>
<text x="58.3" y="64.8" transform="rotate(-90 58.3 64.8)">64</text>
<text x="60.8" y="64.8" transform="rotate(-90 60.8 64.8)">26</text>
<text x="63.4" y="64.8" transform="rotate(-90 63.4 64.8)">61</text>
<text x="65.9" y="64.8" transform="rotate(-90 65.9 64.8)">54</text>
<text x="68.4" y="64.8" transform="rotate(-90 68.4 64.8)">59</text>
<text x="39.9" y="68.4">1</text>
<text x="39.9" y="71">2</text>
<text x="72.3" y="67.2">65</text>
<text x="72.3" y="69.7">66</text>
<text x="39.9" y="73.5">4</text>
<text x="39.9" y="76.1">5</text>
<text x="72.3" y="72.3">67</text>
<text x="72.3" y="74.8">68</text>
<text x="72.9" y="77.3">9</text>
<text x="39.3" y="81.1">32</text>
<text x="39.3" y="83.7">33</text>
<text x="39.9" y="78.6">7</text>
<text x="72.3" y="79.9">10</text>
<text x="72.3" y="82.4">11</text>
<text x="39.3" y="86.2">35</text>
<text x="72.3" y="85">12</text>
<text x="72.3" y="87.5">14</text>
<text x="39.3" y="91.3">44</text>
<text x="39.3" y="93.8">45</text>
<text x="72.3" y="90">15</text>
<text x="72.3" y="92.6">16</text>
<text x="72.3" y="95.1">17</text>
<text x="39.3" y="96.4">50</text>
<text x="39.3" y="98.9">51</text>
<text x="39.3" y="101.5">52</text>
<text x="72.3" y="97.7">18</text>
<text x="72.3" y="100.2">19</text>
<text x="39.3" y="106.5">36</text>
<text x="72.3" y="102.7">20</text>
<text x="72.3" y="105.3">21</text>
<text x="72.3" y="107.8">30</text>
<text x="39.3" y="109.1">37</text>
<text x="39.3" y="111.6">38</text>
<text x="72.3" y="110.4">40</text>
<text x="72.3" y="112.9">41</text>
<text x="39.3" y="119.2">23</text>
<text x="39.3" y="114.2">39</text>
<text x="72.3" y="115.4">46</text>
<text x="72.3" y="118">47</text>
<text x="39.3" y="124.3">22</text>
<text x="39.3" y="121.8">24</text>
<text x="72.3" y="120.5">48</text>
<text x="72.3" y="123.1">49</text>
<text x="39.3" y="126.9">27</text>
<text x="39.3" y="129.4">28</text>
<text x="39.3" y="131.9">29</text>
<text x="72.3" y="128.1">57</text>
<text x="72.3" y="130.7">58</text>
<text x="45.6" y="137.9" transform="rotate(-90 45.6 137.9)">3</text>
<text x="48.1" y="137.9" transform="rotate(-90 48.1 137.9)">6</text>
<text x="50.7" y="137.9" transform="rotate(-90 50.7 137.9)">8</text>
<text x="72.3" y="133.2">63</text>
<text x="53.2" y="138.5" transform="rotate(-90 53.2 138.5)">31</text>
<text x="55.7" y="138.5" transform="rotate(-90 55.7 138.5)">34</text>
<text x="58.3" y="138.5" transform="rotate(-90 58.3 138.5)">42</text>
<text x="60.8" y="138.5" transform="rotate(-90 60.8 138.5)">62</text>
<text x="63.4" y="138.5" transform="rotate(-90 63.4 138.5)">55</text>
<text x="65.9" y="138.5" transform="rotate(-90 65.9 138.5)">56</text>
<text x="68.4" y="138.5" transform="rotate(-90 68.4 138.5)">69</text>
<text x="241.2" y="200.5">1</text>
<text x="247.6" y="200.5">3</text>
<text x="290.7" y="200.5">1</text>
<text x="297.1" y="200.5">3</text>
<text x="245" y="205.8" transform="rotate(-90 245 205.8)">2</text>
<text x="294.5" y="205.8" transform="rotate(-90 294.5 205.8)">2</text>
</g>
<g font-size="1.3" fill="#a5a4a2">
<text x="115.5" y="195.4">1</text>
<text x="115.5" y="198">2</text>
<text x="115.5" y="200.5">3</text>
<text x="115.5" y="203.1">4</text>
</g>
<g font-size="1.3" fill="#939391">
<text x="115.6" y="194">J3</text>
<text x="114.7" y="208">SWD</text>
</g>
</svg>
